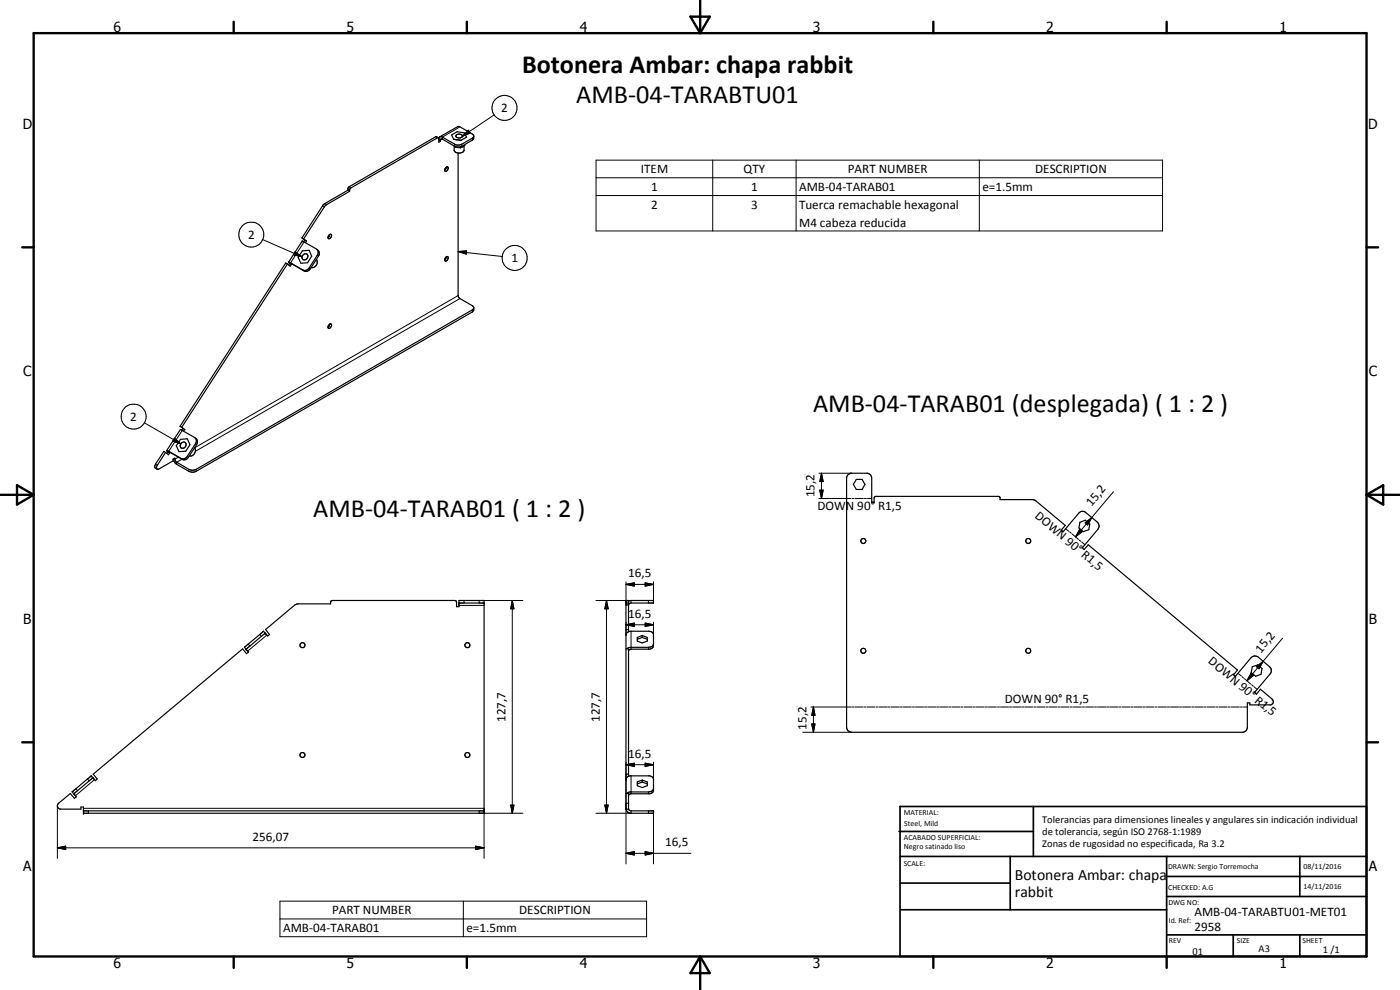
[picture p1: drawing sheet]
<svg xmlns="http://www.w3.org/2000/svg" width="420mm" height="297mm" viewBox="0 0 420 297" stroke-linecap="round" stroke-linejoin="round" font-family="sans-serif">
<g fill="none" stroke="#000" stroke-width=".35">
<path d="M104.4 57.1l.5 .3M104.4 57.1l-7.4 4.4-6.4 9.9M104.9 57.4l-7.4 4.4-6.4 9.9M131.6 41.3l-26.4 15.1-.3 1M131.6 41.3l-.8-.3-26 15-.3 .4-.1 .7M131.6 41.3l.1 .2M131.7 41.5v1.2l.5-.4M131.7 42l.5 .3M132 41.1l-.3 .4M134 50.1l-.6 1M134 50.1a.43 .43 0 0 1 .5 .2 .43 .43 0 0 1-.1 .6l-.5 .5-.5-.3M136.1 41.8l-.6-1.3 1.7-1 2.2 .4 .6 1.2-1.6 1"/>
<path d="M136.1 41.8l2.3 .3M136.3 43.8v1.4a1.89 1.89 0 0 0 3 0v-1.4M136.4 43.9l.2 .2M136.6 44.1l1.6 .3M136.6 43.9v.2M136.9 40.5a1.03 1.03 0 0 1 1.1-.3 1.03 1.03 0 0 1 .7 .8 1.03 1.03 0 0 1-1 .5 1.03 1.03 0 0 1-.8-.9zM137.5 45.9v42.8l.4 .8 3.9 2.2 .4 .6M138.2 44v.4M139.5 43.4v.3l-1.3 .7M142.2 40.8l-.3 1.1-3.3 2-.8 .2-1.3-.2-4-2.2-.3 .6M142.2 40.8l-.4-.6-3.8-2.1-.6-.2-5.4 3.2M142.2 40.8l-.4 .6-4 2.1-1.1-.1-4.2-2.4-.5 .1"/>
<path d="M86.3 79.2l-.5-.3-31.8 49M86.3 79.2l-31.7 49M86.3 79.2l.8 .7 .4-.7M86.6 78.7l.4 .3M86.6 78.6v.1M87 79l-.4 .5M87 79l.5 .2M90.6 71.4l.9 .7M90.6 71.4l.5 .3M90.7 72.3l4.3 2.4a1.36 1.36 0 0 1 .2 1.9l-2.4 3.8-1.2 .8-.7-.2-4.3-2.4zM90.8 75.3l2-.2 .7 1.8-1.2 1.9-2 .2-.8-1.8zM90.8 76.7a.85 .85 0 0 1 .7-.6 .85 .85 0 0 1 .9 .5 .92 .92 0 0 1-.6 1.3 .92 .92 0 0 1-1.2-.8z"/>
<path d="M91.1 71.7l.9 .6M91.5 72.1l-.4 .4M91.5 72.1l.5 .2M92 72.3l-.3 .5M94.9 77.9a1.62 1.62 0 0 1 0 1.7 1.62 1.62 0 0 1-1.5 .7M95.1 74.8a1.36 1.36 0 0 1 .5 2.1l-2.6 4-.8 .5h-.7l-4.2-2.4 .2 .2M98.7 70.5a.46 .46 0 0 1 .7-.1 .46 .46 0 0 1 0 .7l-.5 .5-.4-.1zM99 70.4l-.5 .8M133.7 77.3a.47 .47 0 0 1 .8-.3 .47 .47 0 0 1-.1 .8l-.5 .5a.55 .55 0 0 1-.5-.4 .55 .55 0 0 1 .3-.6zM134 77l-.6 1M98.7 97.5l.2-.2a.43 .43 0 0 1 .6 .1 .43 .43 0 0 1-.1 .6l-.4 .5-.5-.1zM99 97.2l-.2 .6-.3 .4"/>
<path d="M142.2 92.3l-.4 .7-83 47.8-1 .3-1.1-.3-3.8-2.2-.4-1.1-.5 .3M142.2 92.3l-.1 .8-.3 .5-83 47.8-1 .3-1.1-.3-3.7-2.1-.6-.5-.4-1M49.7 135.8l-.5-.4-2.5 3.8-.2 1.1 .7 .5M49.7 135.8l-2.5 3.8a.66 .66 0 0 0-.3 .7 .66 .66 0 0 0 .6 .5l4.5-2.5v-.5M49.7 135.8l.9 .6 .4-.6M50.1 135.1l.3 .4M50.4 135.5l-.3 .5M50.4 135.5l.6 .3M50.7 135.6h.1M50.7 135.6l.3 .2M54 127.9l.9 .7M54 127.9l.6 .3"/>
<path d="M54.1 128.9h.1M54.1 128.9l-4 6.2M54.2 128.9l.3 .1M54.2 131.8l2-.1 .8 1.7-1.3 2-2 .1-.8-1.8zM54.3 133.1a.9 .9 0 0 1 1.5 0 .9 .9 0 0 1-.7 1.4 .72 .72 0 0 1-.8-.1 .72 .72 0 0 1-.2-.8zM54.5 129l3.9 2.3 .5 .5 .1 .5-.3 .8-2.7 4.1-.7 .4-.7 .1-4.5-2.6M54.6 128.2l.8 .7M54.9 128.6l-.3 .5M54.9 128.6l.5 .3M55.4 128.9l-.3 .5M58.4 134.4a1.56 1.56 0 0 1 0 1.7 1.56 1.56 0 0 1-1.6 .7M58.5 131.4a1.39 1.39 0 0 1 .5 2l-2.5 3.8a1.42 1.42 0 0 1-1.8 .6l-4-2.2"/>
<path d="M254.3 142.6l1-.6h5.1l1 .6 .2 .9v7.3h.7v-1.4l.5-.5h36.9l.4 .4v.6h9.8l.8 .2 9 7.5-1.2 1.5 .6 .5 4.7-5.6a1.44 1.44 0 0 1 2.1-.2l3.4 2.9 .5 1.3-.3 .8-4.7 5.6 .6 .5 1.2-1.5 44.8 37.6-1.2 1.5 .5 .4 4.7-5.5 1.1-.6 1.1 .3 3.4 3a1.54 1.54 0 0 1 .2 2.1l-4.7 5.6 .6 .5 1.2-1.5 3.5 3a1.01 1.01 0 0 1-.4 1.7h-6.3v-.6h-.8v7.3l-.2 .9-.9 .6h-117.9l-.5-.2-.5-.4-.2-.9v-74.7zM257 143.8h1.7l.9 1.5-.9 1.6h-1.7l-.9-1.6zM324.1 156.7l1.6-.6 1.4 1.1-.3 1.7-1.6 .6-1.4-1.1zM73.9 194.8l.7 .8-.6 .5-1.2-1.4-44.8 37.6 1.2 1.4-.6 .5-.7-.8M79.1 189.4h.1M79.1 189.4l-5.7 4.8 .5 .6M79.1 189.4l.5 .6M79.6 190h.1M79.6 190l-5.7 4.8M79.6 190l.7 .8 .6-.4-1.2-1.5 8.8-7.4 .9-.3h9.8l.1-.8 .4-.2h36.8l.5 .3v1.5h.7v-1.8h7.6v63.8h-120.3v-1.9h-.7v.7h-6.1a1.01 1.01 0 0 1-.9-.7 1.01 1.01 0 0 1 .3-1.1l3.5-2.9 1.2 1.4 .6-.4-.7-.9M137.7 180.9h7.6M187.9 194.7h.7v38.2"/>
<path d="M187.9 188.9h.7M187.9 190.5l.4-.8 .7-.3h5.9l.8 .3 .4 .7v3.4l-.2 .6-1 .4h-5.5l-.8 .4M187.9 181.2h.7M188.6 189.5v-9.3h-.7v62.6M188.6 180.4l.8-.2h6.7v.7h-6.7l-.4 .1-.4 .5M191.3 191.3l1.4-.6 1.6 .6v1.1l-1.6 .5-1.4-.5zM192.7 190.7v.6M192.7 191.3l1.6 .5M192.7 191.3l-1.4 .5M196.1 193.3l-.2 .5-.7 .3-6.1 .1-.9 .5M375.8 200.1l1.6-.6 1.3 1.1-.3 1.7-1.6 .6-1.3-1.1zM27.9 233.4l-.5-.6-1.2 .9-4.5 3.9 .5 .6"/>
<path d="M27.9 233.4l-5.7 4.8M187.9 238.1h.7v4.7h-.7M187.9 233.9l.4-.8 .7-.3h5.9l.8 .2 .4 .7v3.5l-.4 .7-.8 .3h-5.7l-.6 .4M187.9 232.3h.7M191.3 234.6l1.4-.5 1.6 .5v1.2l-1.6 .5-1.4-.5zM192.7 234.1v.6M192.7 234.7l1.6 .5M192.7 234.7l-1.4 .5M196.1 236.6l-.2 .6-.7 .3-6.1 .1-.9 .5M25 243.3h120.3M188.6 242.7l.4 .5 .4 .1h6.7v.7h-7.1l-.7-.4-.4-.8"/>
<circle cx="259.1" cy="162.3" r=".75"/>
<circle cx="308.6" cy="162.3" r=".76"/>
<circle cx="90.8" cy="193.6" r=".74"/>
<circle cx="140.3" cy="193.6" r=".77"/>
<circle cx="259.1" cy="195.3" r=".75"/>
<circle cx="308.6" cy="195.3" r=".75"/>
<circle cx="90.8" cy="226.5" r=".75"/>
<circle cx="140.3" cy="226.5" r=".75"/>
</g>
<g fill="none" stroke="#000" stroke-width=".3">
<path d="M138 38.1l-5.3 3v.6l-.5 .3-.5-.3M140.5 39.1l.6 .8-2.3 1zM148.3 34.5l-9.5 6.4M104.4 56.7l.5 .3M104.8 56l.5 .4M130.8 41l.5 .3M136.5 43.3v.6M138.6 43.3v.6M141.8 41.4v.6M178.9 48h170v21.3h-170zM178.9 53.3h170M178.9 58.7h170"/>
<path d="M213.9 48v21.3M238.9 48v21.3M293.9 48v21.3M78.8 71.9l11.9 5.1M86.8 78.8l.6 .3M88.5 75.6l2.2 1.4-2.5-.5zM91.3 72.6l-4.1 6.3 .3 .3M95.2 76.6l.4 .3M96.8 61.8l.6 .3M97.5 61.1l.5 .3M137.5 75.5l2.5-.2-.1 .9zM137.5 75.5l13.3 1.5"/>
<path d="M90.9 81l.4 .3M92.8 80.4l.3 .2M137.5 88.7l-79.1 45.7M138 89.6l-79.4 45.8M141.8 93v.6M43.3 126.9l11 6.3M46.7 139.2l.5 .4M50.2 135.3l.6 .3M52.4 131.5l1.9 1.7-2.5-.8zM53.5 137.2l-1 .6-.3-.2M54.3 137.5l.4 .3M54.6 137.8l-1.6 .9v.6"/>
<path d="M54.7 129.2l-4.1 6.2 .4 .3M56.2 136.9l.3 .3M58.7 133.1l.3 .3M56.7 140.8v.6M58.8 140.8v.6M245.8 149.6h9.5M245.8 142h9.8M246 147.1h1l-.5 2.5zM246.5 142l.5 2.5h-1zM246.5 142v7.6M255.7 149.6h.6M256.6 149.6h2.5"/>
<path d="M259.4 149.6h.6M260.3 149.6h1.3M319.8 158.6l1 .8M321 159.6l.5 .4M324 158.9l.8 .6-2 1.6zM325.7 156.9l1.9-1.6-1.2 2.2zM334.2 147.5l-11.4 13.6M187.9 175.3l2.5-.4v1zM187.9 174.6v6.9h.7M187.9 175.3h8.2M193.6 174.9l2.5 .4-2.5 .6zM196.1 174.6v5.6"/>
<path d="M321.8 160.2l1.9 1.6M323.9 162.1l.5 .3M324.6 162.6l1 .8M74.5 193.3l.5 .5M78 190.4l.4 .5M80.1 190.5l-5.8 4.9M137.7 181.7h7.6M139.3 180.2v.7M153.7 180.2l.6 2.5h-1zM153.7 180.2v63.8M156.9 180.2h-13.1v.7M178.8 180.2h10.6v.7"/>
<path d="M182 180.2l.5 2.5h-1zM182 180.2v63.8M187.9 187.5l2.5-.6v1.1zM187.9 180.7h.7M187.9 186.7v3.8M187.9 187.5h8.2M189.4 189.4v5.4M193.6 186.9l2.5 .6-2.5 .5zM194.6 180.2v.7M194.6 194.2v.6M196.1 186.7v3.7M379.1 198.4l-4.9 5.9"/>
<path d="M384.9 191.5l-5.8 6.9M240.9 219.7h14.7M243.4 212.1h11.9M243.6 217.2h1l-.5 2.5zM244.1 212.1l.5 2.5h-1zM244.1 212.1v7.6M255.6 212.1h.6M256.5 212.1h2.5M259.3 212.1h.6M260.2 212.1h2.4M262.9 212.1h.6M263.8 212.1h2.5"/>
<path d="M266.5 212.1h.7M267.5 212.1h2.4M270.2 212.1h.6M271.1 212.1h2.4M273.8 212.1h.6M274.7 212.1h2.5M277.5 212.1h.6M278.4 212.1h2.4M281.1 212.1h.6M282 212.1h2.5M284.8 212.1h.6M285.7 212.1h2.4"/>
<path d="M288.4 212.1h.6M289.3 212.1h2.4M292 212.1h.7M293 212.1h2.4M295.7 212.1h.6M296.6 212.1h2.4M299.4 212.1h.6M300.3 212.1h2.4M303 212.1h.6M303.9 212.1h2.5M306.7 212.1h.5M307.5 212.1h2.5"/>
<path d="M310.3 212.1h.6M311.2 212.1h2.4M313.9 212.1h.6M314.8 212.1h2.5M317.6 212.1h.6M318.5 212.1h2.4M321.2 212.1h.6M322.1 212.1h2.5M324.9 212.1h.5M325.8 212.1h2.4M328.5 212.1h.6M329.4 212.1h2.4"/>
<path d="M332.1 212.1h.7M333.1 212.1h2.4M335.8 212.1h.6M336.7 212.1h2.4M339.4 212.1h.7M340.3 212.1h2.5M343.1 212.1h.6M344 212.1h2.4M346.7 212.1h.6M347.6 212.1h2.4M350.3 212.1h.7M351.3 212.1h2.4"/>
<path d="M354 212.1h.6M354.9 212.1h2.4M357.7 212.1h.6M358.6 212.1h2.4M361.3 212.1h.6M362.2 212.1h2.4M364.9 212.1h.6M365.8 212.1h2.4M368.6 212.1h.6M369.5 212.1h2.4M371.5 202l1 .8M372.2 212.1h.6"/>
<path d="M372.7 203l.5 .5M373.2 212.1h1.1M373.5 203.6l1.9 1.6M375.4 202l.8 .6-2 1.7zM375.6 205.4l.5 .4M376.3 206l1 .8M377.1 200l2-1.6-1.2 2.3zM22.8 236.6l.5 .6M26.2 233.7l.5 .6M28.4 233.9l-5.8 4.9M187.9 229.4l2.5-.4v1zM187.9 228.7v30.5"/>
<path d="M187.9 229.4h8.2M189.4 232.8v5.4M193.6 229l2.5 .4-2.5 .6zM194.6 237.6v.6M196.1 228.7v5M17.2 254.4l2.5-.5v1zM17.2 254.4h128.1M17.2 241.8v15.8M25 242.5h120.3v15.1M26.5 243.3v.7M142.8 253.9l2.5 .5-2.5 .5zM143.8 243.3v.7h13.1"/>
<path d="M153.3 241.6h1l-.6 2.4zM181.5 241.6h1l-.5 2.4zM187.9 256l2.5-.5v1zM187.9 241h.7M187.9 256h19.4M189.4 243.3v.7h-10.6M193.6 255.5l2.5 .5-2.5 .5zM194.6 243.3v.7M196.1 244v15.2M84 270.4h110v10.7h-110zM84 275.7h110M139.1 270.4v10.7"/>
<circle cx="151.4" cy="32.4" r="3.7"/>
<circle cx="75.4" cy="70.4" r="3.8"/>
<circle cx="154.5" cy="77.4" r="3.7"/>
<circle cx="40.1" cy="125" r="3.8"/>
</g>
<g fill="#000">
<circle cx="86.6" cy="78.6" r=".18"/>
<circle cx="87.3" cy="79" r=".18"/>
<circle cx="90.7" cy="72.3" r=".18"/>
<circle cx="50.1" cy="135.2" r=".18"/>
<circle cx="50.7" cy="135.6" r=".18"/>
<circle cx="73.9" cy="194.8" r=".18"/>
<circle cx="79.6" cy="190" r=".18"/>
<circle cx="187.9" cy="190.4" r=".18"/>
<circle cx="27.4" cy="232.8" r=".18"/>
<circle cx="187.9" cy="233.7" r=".18"/>
<circle cx="25" cy="244" r=".18"/>
<circle cx="25" cy="243.3" r=".18"/>
</g>
<g fill="none" stroke="#000" stroke-width=".71">
<path d="M10.1 9.9h400v277.1h-400zM70.1 6.5v3.4M140.1 6.5v3.4M207.2 5h5.8l-2.9 4.9zM210.1 0v9.9M280.1 6.5v3.4M350.1 6.5v3.4M6.7 74.2h3.4M410.1 74.2h3.5M.1 148.5h10M5.1 145.6l5 2.9-5 2.9zM410.1 148.5h10"/>
<path d="M410.1 148.5l5-2.9v5.8zM6.7 222.7h3.4M410.1 222.7h3.5M70.1 287v3.4M140.1 287v3.4M210.1 287v10M210.1 287l2.9 5h-5.8zM280.1 287v3.4M350.1 287v3.4"/>
</g>
<g fill="none" stroke="#000" stroke-width=".51">
<path d="M269.8 249.5h40.3M270.1 242h140v45h-140zM270.1 257h140M303.2 257v16M310.1 242v15M350.1 257v30M390.1 257v12M270.1 265h33.1M270.1 273h80M350.1 269h60M350.1 263h60M350.1 280.5h60"/>
<path d="M370.1 280.5v6.5M390.1 280.5v6.5"/>
</g>
<g fill="#000">
<path d="M140.5 39.1l.6 .8-2.3 1zM88.5 75.6l2.2 1.4-2.5-.5zM137.5 75.5l2.5-.2-.1 .9zM52.4 131.5l1.9 1.7-2.5-.8zM246 147.1h1l-.5 2.5zM246.5 142l.5 2.5h-1zM324 158.9l.8 .6-2 1.6zM325.7 156.9l1.9-1.6-1.2 2.2zM187.9 175.3l2.5-.4v1zM193.6 174.9l2.5 .4-2.5 .6zM153.7 180.2l.6 2.5h-1zM182 180.2l.5 2.5h-1z"/>
<path d="M187.9 187.5l2.5-.6v1.1zM193.6 186.9l2.5 .6-2.5 .5zM243.6 217.2h1l-.5 2.5zM244.1 212.1l.5 2.5h-1zM375.4 202l.8 .6-2 1.7zM377.1 200l2-1.6-1.2 2.3zM187.9 229.4l2.5-.4v1zM193.6 229l2.5 .4-2.5 .6zM17.2 254.4l2.5-.5v1zM142.8 253.9l2.5 .5-2.5 .5zM153.3 241.6h1l-.6 2.4zM181.5 241.6h1l-.5 2.4z"/>
<path d="M187.9 256l2.5-.5v1zM193.6 255.5l2.5 .5-2.5 .5z"/>
</g>
<g font-size="7.9">
<text x="156.7" y="21.9">Botonera Ambar: chapa rabbit</text>
<text x="173" y="30.9">AMB-04-TARABTU01</text>
<text x="244" y="123.7">AMB-04-TARAB01 (desplegada) ( 1 : 2 )</text>
<text x="94" y="155.2">AMB-04-TARAB01 ( 1 : 2 )</text>
</g>
<g font-size="4.7">
<text x="304.6" y="263.9">Botonera Ambar: chapa</text>
<text x="304.6" y="269.3">rabbit</text>
</g>
<g font-size="4.2">
<text x="34" y="9.6">6</text>
<text x="104" y="9.6">5</text>
<text x="174" y="9.6">4</text>
<text x="244" y="9.6">3</text>
<text x="314" y="9.6">2</text>
<text x="384" y="9.6">1</text>
<text x="6.8" y="38.7">D</text>
<text x="410.6" y="38.7">D</text>
<text x="7" y="112.9">C</text>
<text x="410.8" y="112.9">C</text>
<text x="7" y="187.1">B</text>
<text x="410.8" y="187.1">B</text>
<text x="7" y="261.4">A</text>
<text x="410.8" y="261.4">A</text>
<text x="34" y="290.4">6</text>
<text x="104" y="290.4">5</text>
<text x="174" y="290.4">4</text>
<text x="244" y="290.4">3</text>
<text x="314" y="290.4">2</text>
<text x="384" y="290.4">1</text>
</g>
<g font-size="3.9">
<text x="150.4" y="33.7">2</text>
<text x="192.4" y="52">ITEM</text>
<text x="223.2" y="52">QTY</text>
<text x="254.5" y="52">PART NUMBER</text>
<text x="310.7" y="52">DESCRIPTION</text>
<text x="195.4" y="57.3">1</text>
<text x="225.4" y="57.3">1</text>
<text x="239.8" y="57.3">AMB-04-TARAB01</text>
<text x="294.8" y="57.3">e=1.5mm</text>
<text x="195.4" y="62.6">2</text>
<text x="225.4" y="62.6">3</text>
<text x="239.8" y="62.7">Tuerca remachable hexagonal</text>
<text x="74.5" y="71.7">2</text>
<text x="239.8" y="68">M4 cabeza reducida</text>
<text x="153.5" y="78.7">1</text>
<text x="39.1" y="126.3">2</text>
<text x="244.5" y="149.3" transform="rotate(-90 244.5 149.3)">15,2</text>
<text x="245.4" y="153">DOWN 90° R1,5</text>
<text x="310.4" y="155.1" transform="rotate(40 310.4 155.1)">DOWN 90° R1,5</text>
<text x="327.6" y="152.1" transform="rotate(-50 327.6 152.1)">15,2</text>
<text x="188.5" y="173.3">16,5</text>
<text x="188.5" y="185.4">16,5</text>
<text x="378.4" y="196.1" transform="rotate(-50 378.4 196.1)">15,2</text>
<text x="362.4" y="198.8" transform="rotate(40 362.4 198.8)">DOWN 90° R1,5</text>
<text x="301.6" y="210.8">DOWN 90° R1,5</text>
<text x="151.7" y="216.6" transform="rotate(-90 151.7 216.6)">127,7</text>
<text x="180" y="216.6" transform="rotate(-90 180 216.6)">127,7</text>
<text x="242" y="218.9" transform="rotate(-90 242 218.9)">15,2</text>
<text x="188.5" y="227.4">16,5</text>
<text x="75.8" y="252.3">256,07</text>
<text x="199.6" y="254">16,5</text>
<text x="99.6" y="274.3">PART NUMBER</text>
<text x="155.8" y="274.3">DESCRIPTION</text>
<text x="358.5" y="275">AMB-04-TARABTU01-MET01</text>
<text x="85" y="279.7">AMB-04-TARAB01</text>
<text x="140" y="279.7">e=1.5mm</text>
<text x="358.5" y="279.4">2958</text>
</g>
<g font-size="3.1">
<text x="312.7" y="246.8">Tolerancias para dimensiones lineales y angulares sin indicación individual</text>
<text x="312.7" y="250.4">de tolerancia, según ISO 2768-1:1989</text>
<text x="312.7" y="254">Zonas de rugosidad no especificada, Ra 3.2</text>
<text x="357.9" y="286.4">01</text>
<text x="377.7" y="285.6">A3</text>
<text x="397" y="285.9">1 /1</text>
</g>
<g font-size="2.4">
<text x="271.2" y="244.4">MATERIAL:</text>
<text x="271.3" y="252">ACABADO SUPERFICIAL:</text>
<text x="271.4" y="247.9">Steel, Mild</text>
<text x="271.3" y="254.6">Negro satinado liso</text>
<text x="271.2" y="259.7">SCALE:</text>
<text x="350.6" y="260.8">DRAWN: Sergio Torremocha</text>
<text x="391.2" y="260.6">08/11/2016</text>
<text x="350.6" y="267">CHECKED: A.G</text>
<text x="391.2" y="266.7">14/11/2016</text>
<text x="350.6" y="271.4">DWG NO:</text>
<text x="350.8" y="276.9">Id. Ref:</text>
<text x="350.8" y="282.8">REV</text>
<text x="371.2" y="282.9">SIZE</text>
<text x="390.9" y="282.9">SHEET</text>
</g>
</svg>
